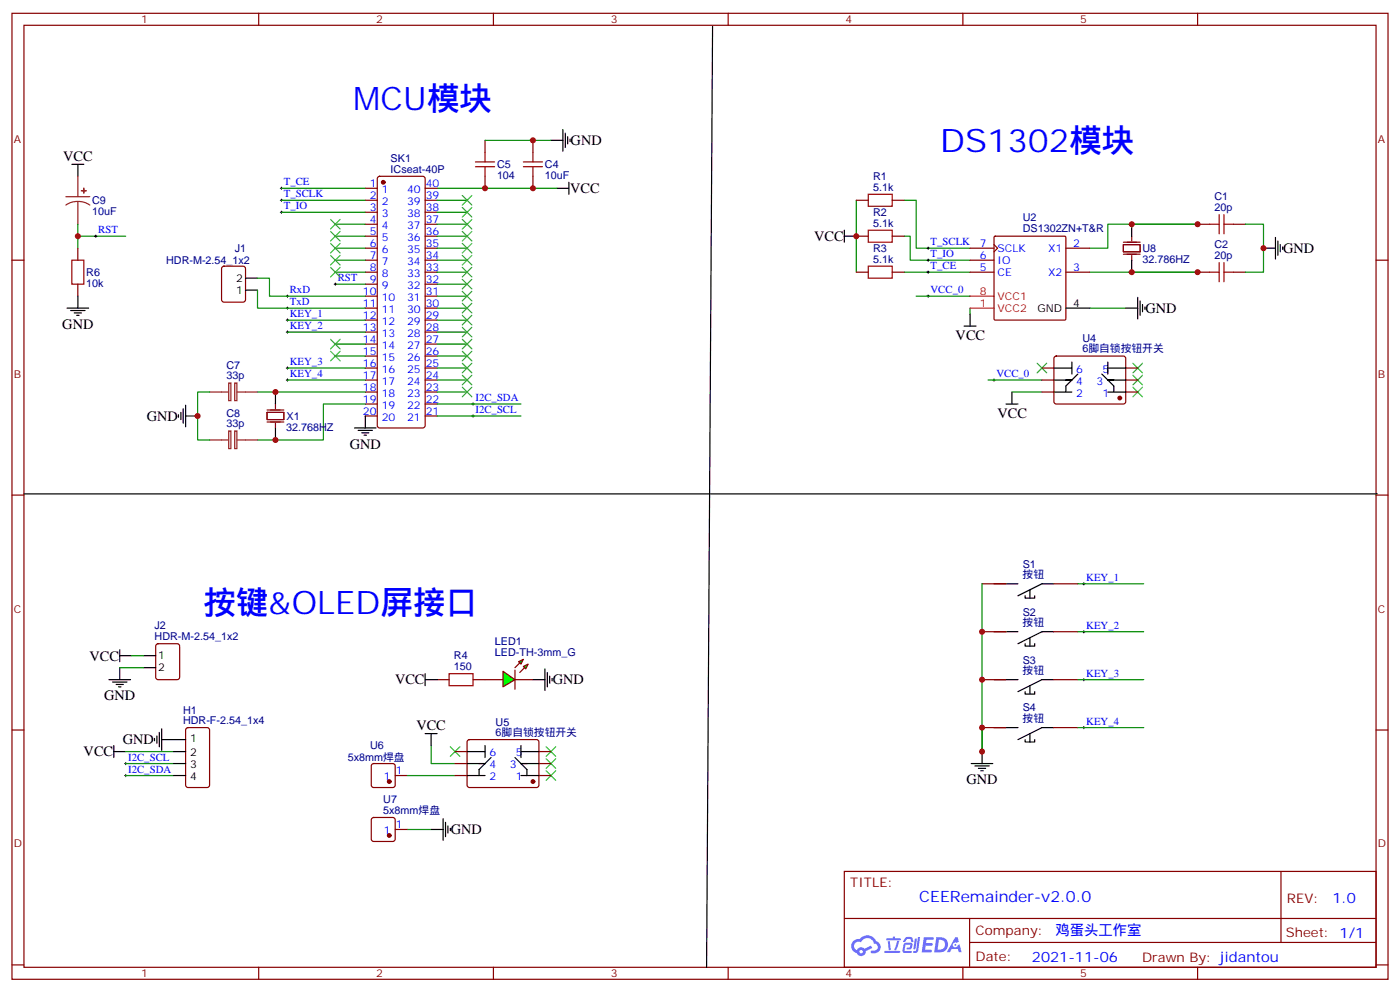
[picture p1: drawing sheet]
<svg xmlns="http://www.w3.org/2000/svg" width="412mm" height="292mm" viewBox="0 0 412 292" stroke-linecap="round" stroke-linejoin="round" font-family="sans-serif">
<g fill="none" stroke="#870000" stroke-width=".35">
<path d="M3.5 3.9h405.4v284.4h-405.4zM7.1 7.4h398.2v277.3h-398.2zM76.2 3.9v3.5M145.3 3.9v3.5M214.5 3.9v3.5M283.6 3.9v3.5M352.8 3.9v3.5M3.5 76.6h3.6M405.3 76.6h3.6M3.5 145.7h3.6M405.3 145.7h3.6M3.5 214.9h3.6"/>
<path d="M405.3 214.9h3.6M248.7 256.5h156.6v28.2h-156.6zM377.3 256.5v20.9M248.7 270.4h156.5M285.6 277.4h119.6M285.6 270.4v14.1M3.5 284h3.6M76.2 284.7v3.6M145.3 284.7v3.6M214.5 284.7v3.6M283.6 284.7v3.6M352.8 284.7v3.6"/>
<path d="M405.3 284h3.6"/>
</g>
<g fill="#5487ff">
<path d="M272.1 275.8h2.6l.3 .2-.1 .6h-2l-.1 1h1.6l.4 .4-.4 .4h-1.7l-.2 1.1 1.8 .1 .3 .3-.2 .4h-2.9z"/>
<path d="M281.4 275.9h.7l.4 1.3-.7 .3a.74 .74 0 0 0-1.1 .3 .74 .74 0 0 0 .5 1.1 .74 .74 0 0 0 .9-.7l.5-.3 .7 2.4h-.9l-.2-1h-1.9l-.5 1h-.9z"/>
<path d="M269.5 276.3h.6l-.4 2.9a.31 .31 0 0 1-.3 .3 .31 .31 0 0 1-.3-.3z"/>
<path d="M270.4 275.8h.6l-.5 4a.89 .89 0 0 1-.7 .7 .89 .89 0 0 1-.9-.3l1-.5z"/>
<path d="M266.8 276l.6-.2 1.2 .1 .5 1.3-.6 .1-.4-.9-1 .1a.95 .95 0 0 1-1 .8l-.1-.2z"/>
<path d="M266.4 277.7l1.8-.2a1.04 1.04 0 0 1 .6 1.1 1.04 1.04 0 0 1-.8 .9h-.7a.29 .29 0 0 1-.3-.4 .29 .29 0 0 1 .3-.2h.7l.2-.8h-1.4l-.4 1.8h1.9a.29 .29 0 0 1 .3 .3 .29 .29 0 0 1-.3 .3h-2l-.4-.3 .2-2.1z"/>
<path d="M260.5 279.9h4.4a.3 .3 0 0 1 .3 .3 .3 .3 0 0 1-.3 .3h-4.3z"/>
<path d="M264.3 277h.6l-.5 1.6a1.02 1.02 0 0 1-.7 1.2l-.2-.3z"/>
<path d="M261.5 277h.6l.3 2.4-.3 .3-.3-.2z"/>
<path d="M261.1 276.2h1.9l.2-.5h.5l-.1 .5h1.5a.29 .29 0 0 1 .3 .3 .29 .29 0 0 1-.3 .3h-3.9z"/>
<path d="M275.8 275.9l-.6 4.4h1.4a2.27 2.27 0 0 0 2.7-2.3 2.27 2.27 0 0 0-2.7-2.1zM276.6 276.6a1.5 1.5 0 0 1 1.8 1.6 1.5 1.5 0 0 1-1.9 1.3h-.3z"/>
<path d="M251.4 277a2.09 2.09 0 0 0 1 3.5 1.37 1.37 0 0 0 1.5 .9 1.37 1.37 0 0 0 1.1-1.4l2-1-.5-.7-1.8 1a1.4 1.4 0 0 0-2.3 .4 1.32 1.32 0 0 1-.6-1.9 1.32 1.32 0 0 1 1.9-.4 2.02 2.02 0 0 1 2-1.3 2.02 2.02 0 0 1 1.8 1.7 1.09 1.09 0 0 1 1.1 1.3 1.09 1.09 0 0 1-1.6 .7 .41 .41 0 0 0-.5 .3 .41 .41 0 0 0 .4 .5 1.89 1.89 0 0 0 2.4-1.2 1.89 1.89 0 0 0-1.2-2.4 2.98 2.98 0 0 0-5-.6l-1 .1zM253.2 280.1a.52 .52 0 0 1 1 0 .52 .52 0 0 1-1 0z"/>
<circle cx="281.4" cy="278.1" r=".28"/>
</g>
<path d="M330.9 72h4.9v2.1h-4.9zM330.9 71.3h4.9M330.9 74.8h4.9M333.4 69.5v1.4M333.4 75.2v1.4M81.1 118.9v1.4M78.7 121.4h4.9v2.1h-4.9zM78.7 124.2h4.9M78.7 120.7h4.9M81.1 124.6v1.4" fill="none" stroke="#870012" stroke-width=".35"/>
<g fill="none" stroke="#000" stroke-width=".35">
<path d="M209.9 7.8l-1.8 276.9M165.8 38.1v6.4M166.5 39.2v4.2M21.2 48.4h3.5M22.9 48.4v3.5M162.3 41.3h3.5M164 55.4h3.6M167.2 40.3v2.1M167.6 53.7v3.5M167.9 41v.7M248.7 69.5h3.5M248.7 67.8v3.5"/>
<path d="M333.4 66v3.5M333.4 76.6v3.5M372.2 73.1h3.5M375.7 69.9v6.3M376.4 70.9v4.3M377.1 72v2.1M377.8 72.7v.7M19.8 90.7h6.3M20.8 91.4h4.2M21.9 92.1h2.1M22.6 92.8h.7M22.9 87.2v3.5"/>
<path d="M72.3 85.4h3.5M72.3 81.9h3.5M284 96h3.5M285.8 92.5v3.5M314 90.7h7M331.6 90.7h3.5M335.1 87.5v6.4M335.8 88.6v4.2M336.5 89.6v2.2M337.3 90.3v.8M54.7 119.3v6.3M81.1 115.4v3.5"/>
<path d="M296.3 118.9h3.6M298.1 115.4v3.5M310.4 111.9h5.3h-1.7M310.4 115.4h5.3M310.4 108.3h5.3M315.7 106.6v3.5M317.5 110.1l-3.5 3.5v1.8M324.6 110.1l3.5 3.5v1.8M326.3 106.6v3.5M326.3 115.4h5.3M326.3 108.3h5.3M328.1 111.9h-1.8h5.3"/>
<path d="M52.6 122.1v.7M53.3 121.4v2.1M54 120.3v4.3M54.7 122.4h3.5M81.1 126v3.5M104.4 126h6.4M105.5 126.7h4.2M106.5 127.4h2.2M107.2 128.1h.7M107.6 122.4v3.6M7.1 145.4h398.6M292.8 171.8h7.1"/>
<path d="M302 175.4v.7h2.8v-.7M303.4 173.6v2.5M310.4 171.8h-3.5l-7 3.6M35.3 193h3.5M35.3 191.2v3.6M35.3 196.5v3.6M42.3 193h3.6M42.3 196.5h3.6M292.8 185.9h7.1M302 189.5v.7h2.8v-.7M303.4 187.7v2.5M310.4 185.9h-3.5l-7 3.6"/>
<path d="M32.1 200.1h6.4M33.2 200.8h4.2M33.5 219.5v3.5M34.2 201.5h2.1M34.9 202.2h.7M45.5 217.3v.8M46.2 216.6v2.2M46.9 215.6v4.2M47.6 217.7h7.1M47.6 214.5v6.4M125.2 215.9h3.6M127 215.9v3.6"/>
<path d="M142.9 219.5v3.5M153.5 219.5v3.5M292.8 200.1h7.1M292.8 214.2h7.1M302 203.6v.7h2.8v-.7M302 217.7v.7h2.8v-.7M303.4 201.8v2.5M303.4 215.9v2.5M310.4 200.1h-3.5l-7 3.5M310.4 214.2h-3.5l-7 3.5M33.5 221.2h3.5M51.2 224.8h3.5"/>
<path d="M51.2 228.3h3.5M51.2 221.2h3.5M137.6 224.8h5.3h-1.8M137.6 228.3h5.3M137.6 221.2h5.3M144.6 223l-3.5 3.5v1.8M151.7 223l3.5 3.5v1.8M153.5 228.3h5.2M153.5 221.2h5.2M155.2 224.8h-1.7h5.2M286.1 224.8h6.4M287.2 225.5h4.2"/>
<path d="M288.2 226.2h2.1M288.9 226.9h.7M289.3 221.2v3.6M127 244.2h3.5M130.5 241v6.3M131.2 242v4.3M131.9 243.1v2.1M132.6 243.8v.7"/>
</g>
<g fill="none" stroke="#008700" stroke-width=".35">
<path d="M82.9 58.9h24.7M82.9 55.4h24.7M128.8 55.4h35.2M128.8 58.9h8.8M142.9 41.3h19.4M252.2 58.9v21.2M266.3 58.9h3.6v14.2h15.9M22.9 66v7.1M22.9 69.5h14.1M82.9 62.5h24.7M98.8 66h8.8M98.8 69.5h8.8"/>
<path d="M98.8 76.6h8.8M98.8 73.1h8.8M128.8 66h8.8M128.8 69.5h8.8M128.8 76.6h8.8M128.8 73.1h8.8M128.8 62.5h8.8M266.3 69.5h1.8v7.1h17.7M333.4 66h19.4h-26.5v7.1h-5.3M366.9 66h5.3v14.1h-5.3M75.8 85.4v5.3h31.8M75.8 81.9h3.6v5.3h28.2"/>
<path d="M84.7 94.2h22.9M84.7 97.8h22.9M98.8 80.1h8.8M98.8 83.6h8.8M128.8 87.2h8.8M128.8 80.1h8.8M128.8 90.7h8.8M128.8 83.6h8.8M128.8 94.2h8.8M128.8 97.8h8.8M266.3 80.1h19.5M269.9 87.2h15.9"/>
<path d="M285.8 90.7v1.8M321 80.1h31.8M321 90.7h10.6M61.7 115.4h-3.5v14.1h3.5M75.8 115.4h31.8M84.7 111.9h22.9M84.7 108.3h22.9M98.8 101.3h8.8M98.8 104.8h8.8M107.6 118.9h-12.4v10.6h-19.4M128.8 115.4h8.8M128.8 111.9h8.8"/>
<path d="M128.8 101.3h8.8M128.8 104.8h8.8M128.8 108.3h8.8M128.8 118.9h24.7M291 111.9h15.9M298.1 115.4h8.8M128.8 122.4h24.7M289.3 171.8v49.4M317.5 171.8h19.4M35.3 196.5h7M38.8 193h3.5M317.5 185.9h19.4"/>
<path d="M127 219.5v5.3h7.1M317.5 200.1h19.4M317.5 214.2h19.4M37 228.3h14.2M37 224.8h14.2M37 221.2h14.2M119.9 228.3h14.2M119.9 244.2h7.1"/>
</g>
<g fill="none" stroke="#a10000" stroke-width=".35">
<path d="M140.1 47.7h5.6M140.1 49.1h5.6M142.9 44.8v2.9M142.9 49.1v2.8M154.2 47.7h5.6M154.2 49.1h5.6M157 44.8v2.9M157 49.1v2.8M255.8 57.2h7v3.5h-7zM21.2 76.6h3.5v7h-3.5zM255.8 67.8h7v3.5h-7zM255.8 78.4h7v3.5h-7z"/>
<path d="M356.3 66h2.8M359.1 63.2v5.6M359.1 77.3v5.6M360.5 63.2v5.6M360.5 77.3v5.6M360.5 66h2.9M356.3 80.1h2.8M360.5 80.1h2.9"/>
</g>
<g fill="none" stroke="#870000" stroke-width=".35">
<path d="M107.6 55.4h3.5M107.6 58.9h3.5M111.4 52.1l.4-.2h12.7l.5 .2 .2 .5v72.7l-.2 .5-.5 .2h-12.7l-.5-.3-.2-.4v-72.7zM125.2 55.4h3.6M125.2 58.9h3.6M142.9 41.3v3.5M142.9 51.9v3.5M157 41.3v3.5M157 51.9v3.5M252.2 58.9h3.6M262.8 58.9h3.5M22.9 73.1v3.5"/>
<path d="M65.5 78.6l.5-.2h5.6l.7 .4v9.4l-.4 .7h-5.9l-.7-.4v-9.4zM107.6 66h3.5M107.6 73.1h3.5M107.6 76.6h3.5M107.6 62.5h3.5M107.6 69.5h3.5M125.2 66h3.6M125.2 73.1h3.6M125.2 76.6h3.6M125.2 62.5h3.6M125.2 69.5h3.6M252.2 69.5h3.6"/>
<path d="M262.8 69.5h3.5M285.8 73.1h7M285.8 76.6h7M292.8 72l1.1 1.1-1.1 1M292.9 69.7l.3-.2h20.4l.3 .2 .1 24.2-.2 .3h-20.6l-.3-.2zM314 73.1h7M352.8 66h3.5M363.4 66h3.5M22.9 83.6v3.6M107.6 80.1h3.5M107.6 83.6h3.5M107.6 87.2h3.5"/>
<path d="M107.6 90.7h3.5M107.6 94.2h3.5M107.6 97.8h3.5M125.2 80.1h3.6M125.2 83.6h3.6M125.2 87.2h3.6M125.2 90.7h3.6M125.2 94.2h3.6M125.2 97.8h3.6M252.2 80.1h3.6M262.8 80.1h3.5M285.8 80.1h7"/>
<path d="M314 80.1h7M352.8 80.1h3.5M363.4 80.1h3.5M107.6 115.4h3.5M107.6 108.3h3.5M107.6 111.9h3.5M107.6 101.3h3.5M107.6 104.8h3.5M107.6 118.9h3.5M125.2 115.4h3.6M125.2 108.3h3.6M125.2 111.9h3.6"/>
<path d="M125.2 101.3h3.6M125.2 104.8h3.6M125.2 118.9h3.6M306.9 115.4h3.5M306.9 108.3h3.5M306.9 111.9h3.5M310.7 105l.4-.2 20.1 .1 .4 .6-.1 13-.6 .4h-20l-.5-.7v-12.7zM331.6 115.4h3.5M331.6 108.3h3.5M331.6 111.9h3.5M107.6 122.4h3.5M125.2 122.4h3.6"/>
<path d="M289.3 171.8h7M310.4 171.8h7.1M46.1 189.7l.5-.2h5.6l.7 .4v9.5l-.4 .6-5.9 .1-.7-.5v-9.4zM289.3 185.9h7M310.4 185.9h7.1M54.9 214.4l.5-.2h5.6l.7 .4v16.5l-.4 .7h-5.9l-.7-.5v-16.4zM137.8 217.9l.5-.2 20 .1 .4 .6v13l-.7 .4-20-.1-.4-.6v-12.7zM289.3 200.1h7M289.3 214.2h7M310.4 200.1h7.1M310.4 214.2h7.1M109.6 225l.5-.2h5.6l.5 .2 .2 .5v5.6l-.2 .5-.5 .2h-5.6l-.5-.2-.2-.5v-5.6z"/>
<path d="M116.4 228.3h3.5M134.1 228.3h3.5M134.1 221.2h3.5M134.1 224.8h3.5M158.7 228.3h3.6M158.7 221.2h3.6M158.7 224.8h3.6M109.6 240.8l.5-.2h5.6l.5 .2 .2 .5v5.7l-.2 .5-.5 .2h-5.6l-.5-.2-.2-.5v-5.7zM116.4 244.2h3.5"/>
</g>
<g fill="none" stroke="#000" stroke-width=".29">
<path d="M82.5 55.4h.8M82.5 58.9h.8M82.9 55.1v.7M82.9 58.6v.7M27.9 69.5h.7M28.2 69.2v.7M82.5 62.5h.8M82.9 62.1v.7M273 76.6h.8M273 73.1h.8M273.4 72.7v.7M273.4 76.2v.7"/>
<path d="M273.4 79.8v.7M84.3 87.2h.7M84.3 94.2h.7M84.3 97.8h.7M84.3 90.7h.7M84.7 86.8v.7M84.7 90.3v.8M84.7 93.9v.7M84.7 97.4v.7M98.4 83.6h.7M98.8 83.3v.7M273 87.2h.8"/>
<path d="M273 80.1h.8M273.4 86.8v.7M84.3 111.9h.7M84.3 108.3h.7M84.7 108v.7M84.7 111.5v.7M139 118.9h.7M139.3 118.6v.7M292.5 111.9h.7M292.8 111.5v.7M139 122.4h.7M139.3 122.1v.7"/>
<path d="M318.9 171.8h.7M319.3 171.5v.7M318.9 185.9h.7M319.3 185.6v.7M319.3 199.7v.7M318.9 200.1h.7M318.9 214.2h.7M319.3 213.8v.7M36.7 224.8h.7M36.7 228.3h.7M37 224.4v.7M37 227.9v.7"/>
</g>
<g fill="#870000" stroke="#870000" stroke-width=".35">
<circle cx="114.7" cy="245.9" r=".53"/>
<circle cx="114.7" cy="230" r=".53"/>
<circle cx="329.8" cy="117.2" r=".53"/>
<circle cx="157" cy="230" r=".53"/>
<circle cx="112.9" cy="53.7" r=".53"/>
</g>
<g fill="none" stroke="#3c3" stroke-width=".35">
<path d="M136.2 57.5l2.8 2.9M139 57.5l-2.8 2.9M97.4 64.6l2.8 2.8M97.4 68.1l2.8 2.8M97.4 71.6l2.8 2.9M97.4 75.2l2.8 2.8M97.4 78.7l2.8 2.8M100.2 64.6l-2.8 2.8M100.2 68.1l-2.8 2.8M100.2 71.6l-2.8 2.9M100.2 75.2l-2.8 2.8M100.2 78.7l-2.8 2.8"/>
<path d="M136.2 61.1l2.8 2.8M136.2 64.6l2.8 2.8M136.2 68.1l2.8 2.8M136.2 71.6l2.8 2.9M136.2 75.2l2.8 2.8M136.2 78.7l2.8 2.8M139 61.1l-2.8 2.8M139 64.6l-2.8 2.8M139 68.1l-2.8 2.8M139 71.6l-2.8 2.9M139 75.2l-2.8 2.8M139 78.7l-2.8 2.8"/>
<path d="M97.4 99.9l2.8 2.8M100.2 99.9l-2.8 2.8M136.2 85.8l2.8 2.8M136.2 89.3l2.8 2.8M136.2 92.8l2.8 2.8M136.2 82.2l2.8 2.9M136.2 96.3l2.8 2.9M136.2 99.9l2.8 2.8M139 85.8l-2.8 2.8M139 89.3l-2.8 2.8M139 92.8l-2.8 2.8M139 82.2l-2.8 2.9"/>
<path d="M139 96.3l-2.8 2.9M139 99.9l-2.8 2.8M97.4 103.4l2.8 2.8M100.2 103.4l-2.8 2.8M136.2 103.4l2.8 2.8M136.2 106.9l2.8 2.8M136.2 110.5l2.8 2.8M136.2 114l2.8 2.8M139 103.4l-2.8 2.8M139 106.9l-2.8 2.8M139 110.5l-2.8 2.8M139 114l-2.8 2.8"/>
<path d="M305.5 106.9l2.8 2.8M308.3 106.9l-2.8 2.8M333.7 114l2.8 2.8M333.7 110.5l2.8 2.8M333.7 106.9l2.8 2.8M336.5 114l-2.8 2.8M336.5 110.5l-2.8 2.8M336.5 106.9l-2.8 2.8M132.6 219.8l2.9 2.8M135.5 219.8l-2.9 2.8M160.9 219.8l2.8 2.8M163.7 219.8l-2.8 2.8"/>
<path d="M160.9 223.3l2.8 2.9M160.9 226.9l2.8 2.8M163.7 223.3l-2.8 2.9M163.7 226.9l-2.8 2.8"/>
</g>
<path d="M285.8 90.7h7M285.8 87.2h7" fill="none" stroke="#f00" stroke-width=".35"/>
<g fill="none" stroke="#8c2424" stroke-width=".35">
<path d="M19.4 57.9h7.1M22.9 59.3l-1.8 .2-1.7 .9M22.9 59.3l1.9 .2 1.7 .9M22.9 51.9v6M22.9 59.3v6.7M61.7 115.4h5.7M67.4 112.7h.6v5.2h-.6zM69.1 112.7h.7v5.2h-.7zM69.8 115.4h6M61.7 129.5h5.7M67.4 126.9h.6v5.1h-.6zM69.1 126.9h.7v5.1h-.7z"/>
<path d="M69.8 129.5h6"/>
</g>
<g fill="#8c2424" stroke="#8c2424" stroke-width=".35">
<path d="M24 56.1l1.4 .1z"/>
<path d="M24.7 55.4v1.4z"/>
</g>
<path d="M148.2 197.6l3.5 2.5-3.5 2.1z" fill="#0f0" stroke="#870000" stroke-width=".35"/>
<path d="M151.7 197.2v5.7z" fill="#f00" stroke="#870000" stroke-width=".35"/>
<g fill="#870000" stroke="#870000" stroke-width=".35">
<path d="M151.7 196.5l1.4-1.4z"/>
<path d="M153.1 197.9l1.4-1.4z"/>
</g>
<g fill="#0f0" stroke="#870000" stroke-width=".35">
<path d="M152.8 194.8l1.4-.7-.7 1.4z"/>
<path d="M154.2 196.2l1.4-.7-.7 1.4z"/>
</g>
<path d="M128.8 200.1h3.5M139.3 200.1h8.9M151.7 200.1h5.3" fill="none" stroke="#870000" stroke-width=".35"/>
<path d="M132.3 198.3h7v3.5h-7z" fill="none" stroke="#a10000" stroke-width=".35"/>
<path d="M125.2 198.3v3.5M160.5 196.9v6.3M161.2 197.9v4.3M161.9 199v2.1M162.6 199.7v.7M125.2 200.1h3.6M157 200.1h3.5" fill="none" stroke="#000" stroke-width=".35"/>
<g fill="#c00">
<circle cx="333.4" cy="66" r=".88"/>
<circle cx="333.4" cy="80.1" r=".88"/>
<circle cx="352.8" cy="80.1" r=".88"/>
<circle cx="352.8" cy="66" r=".88"/>
<circle cx="289.3" cy="185.9" r=".88"/>
<circle cx="289.3" cy="200.1" r=".88"/>
<circle cx="289.3" cy="214.2" r=".88"/>
<circle cx="289.3" cy="221.2" r=".88"/>
<circle cx="157" cy="55.4" r=".88"/>
<circle cx="252.2" cy="69.5" r=".88"/>
<circle cx="372.2" cy="73.1" r=".88"/>
<circle cx="157" cy="41.3" r=".88"/>
<circle cx="142.9" cy="55.4" r=".88"/>
<circle cx="58.2" cy="122.4" r=".88"/>
<circle cx="22.9" cy="69.5" r=".88"/>
<circle cx="81.1" cy="115.4" r=".88"/>
<circle cx="81.1" cy="129.5" r=".88"/>
</g>
<g font-size="9.5" fill="#00f">
<text x="104.1" y="32.5">MCU模块</text>
<text x="276.9" y="44.8">DS1302模块</text>
<text x="60" y="180.7">按键&amp;OLED屏接口</text>
</g>
<text font-size="4.6" fill="#00f" x="270.8" y="265.5">CEERemainder-v2.0.0</text>
<g font-size="4.2">
<text x="18.6" y="47.3">VCC</text>
<text x="168.1" y="42.7">GND</text>
<text x="168" y="56.8">VCC</text>
<text x="239.8" y="70.9">VCC</text>
<text x="378" y="74.5">GND</text>
<text x="337.4" y="92.1">GND</text>
<text x="18.4" y="96.8">GND</text>
<text x="281.5" y="100">VCC</text>
<text x="43.2" y="123.9">GND</text>
<text x="293.8" y="122.9">VCC</text>
<text x="103" y="132.1">GND</text>
<text x="26.4" y="194.5">VCC</text>
<text x="116.4" y="201.5">VCC</text>
<text x="162.8" y="201.5">GND</text>
<text x="30.7" y="206.1">GND</text>
<text x="122.7" y="214.9">VCC</text>
<text x="36.2" y="219.1">GND</text>
<text x="24.6" y="222.6">VCC</text>
<text x="284.7" y="230.9">GND</text>
<text x="132.8" y="245.6">GND</text>
</g>
<g font-size="4.2" fill="#00f">
<text x="392.5" y="265.8">1.0</text>
<text x="310.9" y="275.3">鸡蛋头工作室</text>
<text x="304" y="283.1">2021-11-06</text>
</g>
<g font-size="3.9" fill="#800">
<text x="250.5" y="261.1">TITLE:</text>
<text x="379.1" y="265.8">REV:</text>
<text x="287.4" y="275.3">Company:</text>
<text x="378.7" y="275.9">Sheet: 1/1</text>
<text x="287.4" y="283">Date:</text>
<text x="336.4" y="283.1">Drawn By: jidantou</text>
</g>
<g font-size="3.2" fill="#800">
<text x="41.6" y="6.9">1</text>
<text x="110.8" y="6.9">2</text>
<text x="179.9" y="6.9">3</text>
<text x="249.1" y="6.9">4</text>
<text x="318.2" y="6.9">5</text>
<text x="4.1" y="42">A</text>
<text x="405.9" y="42">A</text>
<text x="4.1" y="111.2">B</text>
<text x="405.9" y="111.2">B</text>
<text x="4.1" y="180.3">C</text>
<text x="405.9" y="180.3">C</text>
<text x="4.1" y="249.4">D</text>
<text x="405.9" y="249.4">D</text>
<text x="41.6" y="287.7">1</text>
<text x="110.8" y="287.7">2</text>
<text x="179.9" y="287.7">3</text>
<text x="249.1" y="287.7">4</text>
<text x="318.2" y="287.7">5</text>
</g>
<g font-size="3.2" fill="#000080">
<text x="115.1" y="47.7">SK1</text>
<text x="115.1" y="50.8">ICseat-40P</text>
<text x="146.4" y="52.6">104</text>
<text x="146.4" y="49.6">C5</text>
<text x="160.5" y="52.6">10uF</text>
<text x="160.5" y="49.6">C4</text>
<text x="257.2" y="53">R1</text>
<text x="257.2" y="56.1">5.1k</text>
<text x="357.7" y="58.9">C1</text>
<text x="27.2" y="63.3">10uF</text>
<text x="27.2" y="60.1">C9</text>
<text x="257.2" y="63.5">R2</text>
<text x="301.3" y="65">U2</text>
<text x="357.7" y="62.1">20p</text>
<text x="257.2" y="66.7">5.1k</text>
<text x="301.3" y="68.3">DS1302ZN+T&amp;R</text>
<text x="48.9" y="77.7">HDR-M-2.54_1x2</text>
<text x="69.2" y="74.1">J1</text>
<text x="257.2" y="77.3">5.1k</text>
<text x="257.2" y="74.1">R3</text>
<text x="336.5" y="74.2">U8</text>
<text x="336.5" y="77.4">32.786HZ</text>
<text x="357.7" y="76.2">20p</text>
<text x="357.7" y="73.1">C2</text>
<text x="25.4" y="81.2">R6</text>
<text x="25.4" y="84.4">10k</text>
<text x="318.9" y="100.7">U4</text>
<text x="318.9" y="103.8">6脚自锁按钮开关</text>
<text x="66.7" y="111.7">33p</text>
<text x="66.7" y="108.5">C7</text>
<text x="66.7" y="125.8">33p</text>
<text x="66.7" y="122.6">C8</text>
<text x="84.4" y="123.6">X1</text>
<text x="84.3" y="126.8">32.768HZ</text>
<text x="301.2" y="167.1">S1</text>
<text x="301.2" y="170.1">按钮</text>
<text x="45.5" y="185.2">J2</text>
<text x="301.2" y="184.2">按钮</text>
<text x="301.2" y="181.2">S2</text>
<text x="45.5" y="188.4">HDR-M-2.54_1x2</text>
<text x="145.8" y="189.8">LED1</text>
<text x="133.7" y="197.2">150</text>
<text x="133.7" y="194">R4</text>
<text x="145.8" y="193">LED-TH-3mm_G</text>
<text x="301.2" y="195.3">S3</text>
<text x="301.2" y="198.3">按钮</text>
<text x="301.2" y="209.4">S4</text>
<text x="53.9" y="213.1">HDR-F-2.54_1x4</text>
<text x="53.9" y="210.1">H1</text>
<text x="146" y="213.6">U5</text>
<text x="301.2" y="212.4">按钮</text>
<text x="109" y="220.6">U6</text>
<text x="146" y="216.6">6脚自锁按钮开关</text>
<text x="102.4" y="224.1">5x8mm焊盘</text>
<text x="112.9" y="239.6">5x8mm焊盘</text>
<text x="112.9" y="236.4">U7</text>
</g>
<g font-size="3.2" fill="#00f">
<text x="83.6" y="54.5">T_CE</text>
<text x="83.6" y="58.1">T_SCLK</text>
<text x="108.9" y="55.1">1</text>
<text x="108.9" y="58.6">2</text>
<text x="112.4" y="56.8">1</text>
<text x="119.9" y="56.8">40</text>
<text x="125.4" y="58.6">39</text>
<text x="125.4" y="55.1">40</text>
<text x="83.6" y="61.6">T_IO</text>
<text x="108.9" y="62.1">3</text>
<text x="108.9" y="65.7">4</text>
<text x="112.4" y="60.4">2</text>
<text x="112.4" y="63.9">3</text>
<text x="119.9" y="63.9">38</text>
<text x="119.9" y="60.4">39</text>
<text x="125.4" y="65.7">37</text>
<text x="125.4" y="62.1">38</text>
<text x="28.9" y="68.7">RST</text>
<text x="108.9" y="69.2">5</text>
<text x="112.4" y="67.4">4</text>
<text x="112.4" y="70.9">5</text>
<text x="119.9" y="70.9">36</text>
<text x="119.9" y="67.4">37</text>
<text x="125.4" y="69.2">36</text>
<text x="108.9" y="72.7">6</text>
<text x="108.9" y="76.2">7</text>
<text x="112.4" y="74.5">6</text>
<text x="112.4" y="78">7</text>
<text x="119.9" y="78">34</text>
<text x="119.9" y="74.5">35</text>
<text x="125.4" y="76.2">34</text>
<text x="125.4" y="72.7">35</text>
<text x="274.1" y="75.7">T_IO</text>
<text x="274.1" y="72.2">T_SCLK</text>
<text x="288.7" y="76.2">6</text>
<text x="288.7" y="72.7">7</text>
<text x="293.9" y="77.6">IO</text>
<text x="293.9" y="74.1">SCLK</text>
<text x="308.7" y="74.1">X1</text>
<text x="316.1" y="72.7">2</text>
<text x="99.5" y="82.8">RST</text>
<text x="108.9" y="79.8">8</text>
<text x="108.9" y="83.3">9</text>
<text x="112.4" y="81.5">8</text>
<text x="119.9" y="81.5">33</text>
<text x="125.4" y="83.3">32</text>
<text x="125.4" y="79.8">33</text>
<text x="274.1" y="79.2">T_CE</text>
<text x="288.7" y="79.8">5</text>
<text x="293.9" y="81.2">CE</text>
<text x="308.7" y="81.2">X2</text>
<text x="316.1" y="79.8">3</text>
<text x="85.4" y="86.3">RxD</text>
<text x="85.4" y="89.8">TxD</text>
<text x="106.9" y="86.8">10</text>
<text x="112.4" y="85.1">9</text>
<text x="112.4" y="88.6">10</text>
<text x="119.9" y="88.6">31</text>
<text x="119.9" y="85.1">32</text>
<text x="125.4" y="86.8">31</text>
<text x="274.1" y="86.3">VCC_0</text>
<text x="85.4" y="93.3">KEY_1</text>
<text x="106.9" y="90.3">11</text>
<text x="106.9" y="93.9">12</text>
<text x="112.4" y="92.1">11</text>
<text x="112.4" y="95.6">12</text>
<text x="119.9" y="95.6">29</text>
<text x="119.9" y="92.1">30</text>
<text x="125.4" y="93.9">29</text>
<text x="125.4" y="90.3">30</text>
<text x="85.4" y="96.9">KEY_2</text>
<text x="106.9" y="97.4">13</text>
<text x="106.9" y="100.9">14</text>
<text x="112.4" y="99.2">13</text>
<text x="119.9" y="99.2">28</text>
<text x="125.4" y="100.9">27</text>
<text x="125.4" y="97.4">28</text>
<text x="85.4" y="107.5">KEY_3</text>
<text x="106.9" y="104.5">15</text>
<text x="106.9" y="108">16</text>
<text x="112.4" y="102.7">14</text>
<text x="112.4" y="106.2">15</text>
<text x="119.9" y="106.2">26</text>
<text x="119.9" y="102.7">27</text>
<text x="125.4" y="108">25</text>
<text x="125.4" y="104.5">26</text>
<text x="85.4" y="111">KEY_4</text>
<text x="106.9" y="111.5">17</text>
<text x="112.4" y="109.7">16</text>
<text x="112.4" y="113.3">17</text>
<text x="119.9" y="113.3">24</text>
<text x="119.9" y="109.7">25</text>
<text x="125.4" y="111.5">24</text>
<text x="293.5" y="111">VCC_0</text>
<text x="317" y="109.7">6</text>
<text x="317" y="113.3">4</text>
<text x="323" y="113.3">3</text>
<text x="324.8" y="109.7">5</text>
<text x="106.9" y="115">18</text>
<text x="106.9" y="118.6">19</text>
<text x="112.4" y="116.8">18</text>
<text x="119.9" y="116.8">23</text>
<text x="125.4" y="118.6">22</text>
<text x="125.4" y="115">23</text>
<text x="140.1" y="118">I2C_SDA</text>
<text x="317" y="116.8">2</text>
<text x="324.8" y="116.8">1</text>
<text x="106.9" y="122.1">20</text>
<text x="112.4" y="120.3">19</text>
<text x="112.4" y="123.9">20</text>
<text x="119.9" y="123.9">21</text>
<text x="119.9" y="120.3">22</text>
<text x="125.4" y="122.1">21</text>
<text x="140.1" y="121.6">I2C_SCL</text>
<text x="320" y="171">KEY_1</text>
<text x="320" y="185.1">KEY_2</text>
<text x="320" y="199.2">KEY_3</text>
<text x="320" y="213.3">KEY_4</text>
<text x="37.7" y="223.9">I2C_SCL</text>
<text x="37.7" y="227.4">I2C_SDA</text>
<text x="116.6" y="227.9">1</text>
<text x="144.2" y="222.6">6</text>
<text x="144.2" y="226.2">4</text>
<text x="150.1" y="226.2">3</text>
<text x="151.9" y="222.6">5</text>
<text x="113.1" y="229.7">1</text>
<text x="144.2" y="229.7">2</text>
<text x="151.9" y="229.7">1</text>
<text x="113.1" y="245.6">1</text>
<text x="116.6" y="243.8">1</text>
</g>
<g font-size="3.2">
<text x="69.6" y="82.9">2</text>
<text x="69.6" y="86.5">1</text>
<text x="305.6" y="91.8">GND</text>
<text x="316.1" y="90.3">4</text>
<text x="46.6" y="194.1">1</text>
<text x="46.6" y="197.6">2</text>
<text x="56" y="218.4">1</text>
<text x="56" y="222.6">2</text>
<text x="56" y="226.2">3</text>
<text x="56" y="229.7">4</text>
</g>
<g font-size="3.2" fill="#f00">
<text x="288.7" y="86.8">8</text>
<text x="293.9" y="88.2">VCC1</text>
<text x="288.7" y="90.3">1</text>
<text x="293.9" y="91.8">VCC2</text>
</g>
</svg>
